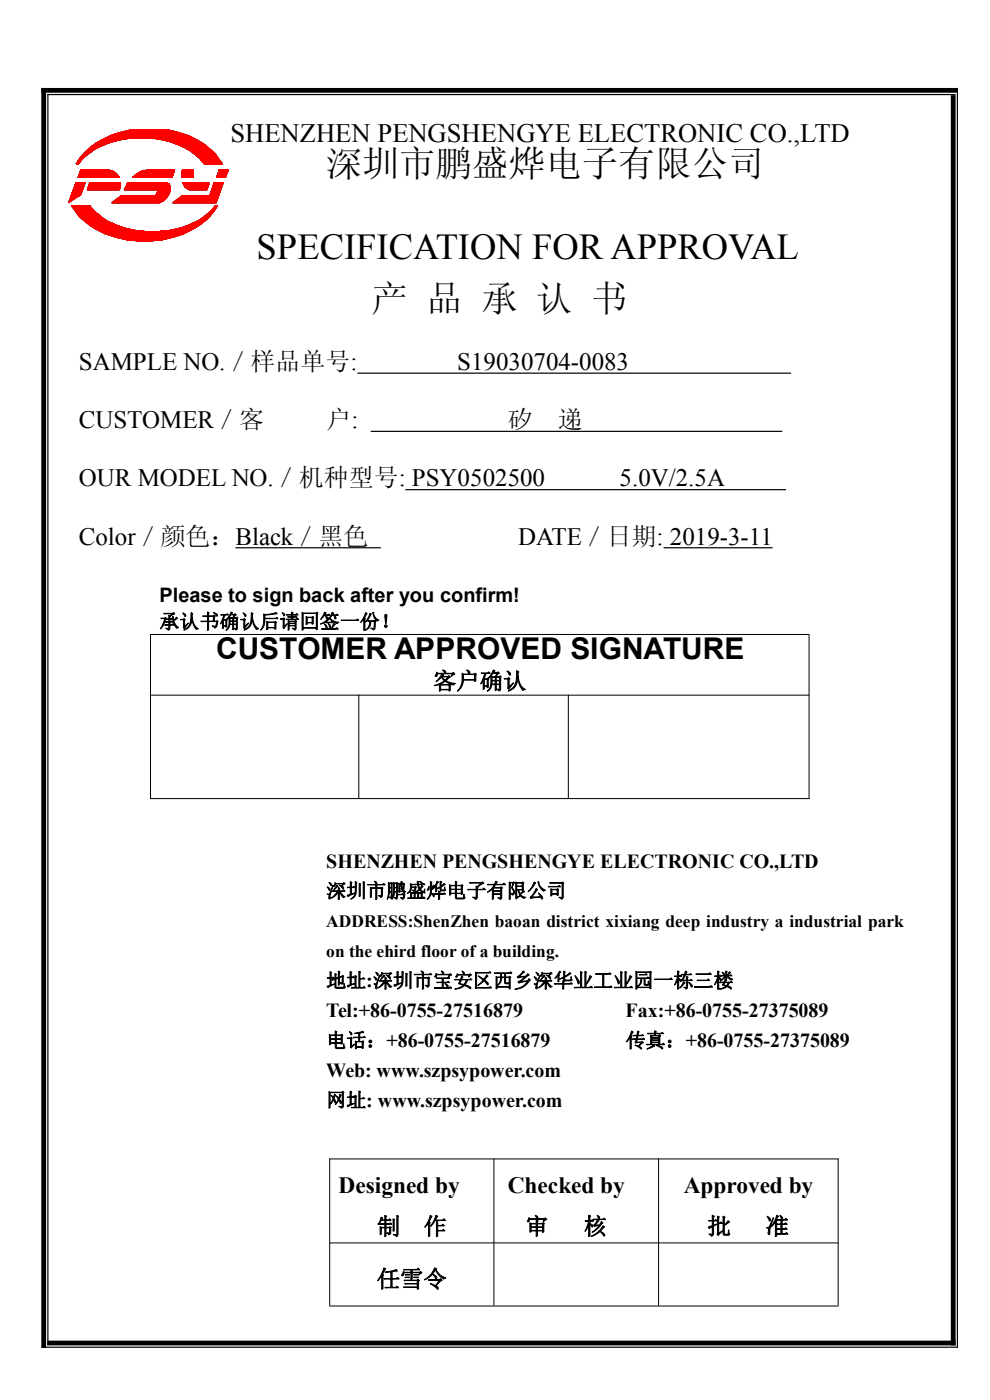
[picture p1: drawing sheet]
<svg xmlns="http://www.w3.org/2000/svg" width="210mm" height="297mm" viewBox="0 0 210 297" stroke-linecap="round" stroke-linejoin="round" font-family="sans-serif">
<path d="M10.2 19.9v265.5M203.1 19.7v266.2M10 20.1h192.7M75.8 79.2h92M78.7 91.5h87.2M50 116.2h30.8M86 103.9h80.7M140.8 116.2h23.1M8.8 285.8h194.4" fill="none" stroke="#000" stroke-width=".25"/>
<g fill="none" stroke="#000" stroke-width=".21">
<path d="M31.8 134.6h139.9M31.9 134.5v35M171.6 134.7v34.8M31.8 147.5h139.9M76.1 147.4v21.9M120.6 147.4v21.9M31.8 169.4h139.9M69.9 245.9h108M69.9 245.8v31.2M104.8 245.8v31.2M139.7 245.8v31.2M177.8 245.8v31.2"/>
<path d="M69.9 263.7h108M69.9 277.1h108"/>
</g>
<path d="M8.8 19.2h194.4M9.3 18.7v267.2M202.2 20.2v265.2M10 284.9h192.7" fill="none" stroke="#000" stroke-width="1" stroke-linecap="butt"/>
<g fill="#fff">
<path d="M66.7 178.7h127v62.2h-127z" fill-rule="evenodd"/>
<path d="M19.3 178.8h37v33.1h-37z" fill-rule="evenodd"/>
<path d="M19.3 214.6h38v27.5h-38z" fill-rule="evenodd"/>
<path d="M22.4 244.9h31.1v28.2h-31.1z" fill-rule="evenodd"/>
</g>
<g fill="none" stroke="#000" stroke-width=".21">
<path d="M16.1 38.8h2l-1 2.5-2.6 1.7zM18.4 36.1h4.7a2.69 2.69 0 0 1 2.2 1.5h-8.7l.5-1.5h3M19 38.9l6.6-.1v.5l-.3 .9h-6.8zM27.1 38.8h2.5M27.1 38.8l-.7 1.4h7v.7l-.6 .7h-7.1l-2 1.4h10.2a3.1 3.1 0 0 0 1.6-1.4M28.2 37.6l.7-.6a4.3 4.3 0 0 1 2.3-.9h5.8l-.5 1.5zM28.5 27.5a16.4 16.4 0 0 0-11.8 6.5l-.5 .8h.5a15 15 0 0 1 8.8-5.1 21.1 21.1 0 0 1 11.9 .8M29.6 38.8l6.1 .1a2.09 2.09 0 0 1-.2 2.7M34.9 27.5a17.2 17.2 0 0 1 10.9 5.3l1.3 1.8M36.2 30.1a13.2 13.2 0 0 1 7.1 4.7h3.9l-.2-.3M38.7 36.1h2.3v1.5h-2.4l-.1-.8zM41.5 38.8l2.9 .1-.5 1.3h-3.8l-.9-.5-.4-.9h2.8"/>
<path d="M46.5 36.1h2l-.6 1.5h-1.9zM16.5 43.6h2.5a13.3 13.3 0 0 0 7.1 4.7M17.1 43.6h-2a15.1 15.1 0 0 0 9.9 6.8 21.9 21.9 0 0 0 17-2.4 12.4 12.4 0 0 0 4.1-4.4h-.4a15 15 0 0 1-8.9 5.1 20.9 20.9 0 0 1-11.9-.9M35.6 41.5l-.1 .1M36.6 43l2-1.4h5.8l1-2.8h2l-1.5 4.2z"/>
</g>
<path d="M46.5 36.1h2l-.6 1.5h-1.9zM31.4 51.2a21.6 21.6 0 0 1-12.2-3.3 13 13 0 0 1-4.1-4.3h3.9a13.4 13.4 0 0 0 7.2 4.7 20.8 20.8 0 0 0 16.4-1.8l1.9-1.6 1.2-1.3h.4a13.4 13.4 0 0 1-7.1 6 22.4 22.4 0 0 1-8.5 1.6M36.6 43l2-1.4h5.8l1-2.8h2l-1.5 4.2z" fill="none" stroke="#f00" stroke-width=".21"/>
<path d="M46.5 36.1h2z" fill="#f00"/>
<path d="M46.5 36.1h2h-2" fill="none" stroke="#f00" stroke-width=".21"/>
<path d="M46.5 36.1l1.4 1.5h-1.9z" fill="#f00"/>
<path d="M46.5 36.1l1.4 1.5h-1.9z" fill="none" stroke="#f00" stroke-width=".21"/>
<path d="M46.5 36.1h2l-.6 1.5z" fill="#f00"/>
<path d="M46.5 36.1h2l-.6 1.5z" fill="none" stroke="#f00" stroke-width=".21"/>
<path d="M46 37.6h1.9z" fill="#f00"/>
<g fill="none" stroke="#f00" stroke-width=".21">
<path d="M28.2 37.6l.3-.3 8 .3zM28.2 37.6h8.3zM28.2 37.6h8.3M28.5 37.3l.2-.2 7.9 .2zM28.5 37.3l-.3 .3M28.5 37.2h8.2M28.7 37.1l.2-.1 7.8 .1zM28.7 37.1h8M28.7 37.1l-.2 .2M28.9 37l.7-.4 7.1 .4zM28.9 37l-.2 .1M29.6 36.6l.4-.3 6.9 .3z"/>
<path d="M29.6 36.6l-.7 .4M29.6 36.4h7.3M30 36.3l.5-.1 6.4 .1zM30 36.3l-.4 .3M30 36.3h7M30.5 36.2l.7-.1 5.8 .1zM30.5 36.2l-.5 .1M30.5 36.1h6.5M31.2 36.1h5.8h-5.8M31.2 36.1h5.8l-.5 1.5M31.2 36.1l-.7 .1M38.5 36.8l2.5 .2h-2.5z"/>
<path d="M38.5 37l2.5 .2h-2.5zM38.5 37.2l2.5 .4h-2.4zM38.5 36.8v.4M38.5 37.2l.1 .4M38.5 36.9h2.5M38.5 37.1h2.5M38.6 37.6h2.4zM38.6 36.4l2.4 .4h-2.5zM38.6 36.4l-.1 .4M38.7 36.1h2.3h-2.3M38.7 36.1l2.3 .3h-2.4zM38.7 36.1h2.3v1.5h-2.4"/>
<path d="M38.7 36.1l-.1 .3M46 37.6h1.9h-1.9"/>
</g>
<path d="M38.6 36.2h2.4" fill="none" stroke="#f00" stroke-width=".33"/>
<path d="M38.5 36.6h2.5M38.5 37.4h2.5" fill="none" stroke="#f00" stroke-width=".39"/>
<path d="M28.9 36.8h8" fill="none" stroke="#f00" stroke-width=".43"/>
<path d="M28.2 37.4h8.4" fill="none" stroke="#f00" stroke-width=".32"/>
<path d="M45.4 38.8h2z" fill="#f00"/>
<path d="M45.4 38.8h2h-2" fill="none" stroke="#f00" stroke-width=".21"/>
<path d="M45.4 38.8l1 2.8h-2z" fill="#f00"/>
<path d="M45.4 38.8l1 2.8h-2z" fill="none" stroke="#f00" stroke-width=".21"/>
<path d="M45.4 38.8h2l-1 2.8z" fill="#f00"/>
<path d="M45.4 38.8h2l-1 2.8zM38.6 41.6h5.8h-5.8M38.6 41.6h5.8" fill="none" stroke="#f00" stroke-width=".21"/>
<path d="M36.6 43l2-1.4 7.3 1.4z" fill="#f00"/>
<path d="M36.6 43l2-1.4 7.3 1.4z" fill="none" stroke="#f00" stroke-width=".21"/>
<path d="M38.6 41.6h7.8l-.5 1.4z" fill="#f00"/>
<g fill="none" stroke="#f00" stroke-width=".21">
<path d="M19.7 30.9l.2-.2 1.8 .2zM19.7 30.8h2.3M19.9 30.7h2.1zM19.9 30.7h2.1M19.9 30.7l.1-.1 2 .1zM19.9 30.7h2.4M20 30.6l.2-.1 2.1 .1zM20 30.5h2.8M20.2 30.4h2.6zM20.3 30.4h2.5zM20.3 30.4l.6-.3 2 .3zM20.3 30.4a12.7 12.7 0 0 0-4.1 4.4h.5a13 13 0 0 1 5.3-4.1"/>
<path d="M20.9 30.1h2.9zM20.9 30.1l-.6 .3M20.9 30.1l.4-.3 2.6 .3zM21.3 29.8h3.5zM21.3 29.8h3.7M21.4 29.8h3.6zM21.4 29.8h3.8M21.5 29.8h3.7zM21.5 29.8l-.6 .3M21.5 29.7h4M21.6 29.7l.5-.3 3.4 .3zM22.1 29.4h4.7z"/>
<path d="M22.2 29.4l.2-.1 4.8 .1zM22.2 29.3h6.1M22.4 29.3h6zM22.4 29.3h5.9zM22.4 29.3l-.9 .5M22.4 29.3h6.1zM22.5 29.2h6.2zM22.5 29.2h18.4M22.5 29.2h6.4zM22.5 29.2l.8-.4 17.6 .4zM22.9 30.4h-2.7M23.3 28.8h16.8z"/>
<path d="M23.3 28.8h16.8M23.3 28.8l.5-.2 16.2 .2zM23.3 28.8l-.9 .5M23.3 28.7h16.7M23.8 28.6l.5-.1 15.3 .1zM23.8 28.6h15.8M23.9 30.1h-3M24.3 28.5h14.7zM24.3 28.5h14.7M24.3 28.5l.8-.3 13.9 .3zM25 29.8l-3 .9M25.1 28.2h13.1z"/>
<path d="M25.1 28.2h13.1M25.3 28.2l.8-.3 11.9 .3zM25.3 28.2l-2 .6M25.3 28.1h12.7M26.1 27.9h11.2zM26.1 27.9h11.2M26.2 27.9l.8-.2 10.2 .2zM26.2 27.9l-.9 .3M26.2 27.8h11M27 27.7l.9-.2 8.5 .2zM27 27.6h9.4M27.2 29.4h-5.1"/>
<path d="M27.9 27.5h7.6zM27.9 27.5l-1.7 .4M27.9 27.5h7.6M28.4 27.5h-.5h7.6M28.5 27.5h-.6M28.7 29.3h-6.3M29 29.2h11.9zM29 29.2h1.1M29 29.2l-4 .6M30.1 29.2h10.8zM30.1 29.2h1.1M31.2 29.2l9.8 .1z"/>
<path d="M31.2 29.2l.5 .1M31.2 29.3h9.8M31.5 29.3h9.5zM31.7 29.3h9.3zM31.7 29.3l1.5 .1M31.8 29.3l9.4 .1zM31.8 29.3h9.4M32.8 29.4h8.5zM32.8 29.4h8.5M33.2 29.4h8.1zM33.2 29.4h8.1h-8.1M33.2 29.4l8.6 .3h-7.3z"/>
<path d="M33.2 29.4l2 .4M34.5 29.7l7.4 .1zM34.5 29.7h7.4M34.8 29.8h7.2zM34.8 29.8h7.2M35 29.8h7.1zM35 29.8h7.1M35.2 29.8l7.3 .3h-6.4zM35.2 29.8l.9 .3M35.5 27.5l1.8 .4M36.1 30.1h6.4zM36.1 30.1l1 .3"/>
<path d="M36.1 30.1h6.4M36.1 30.1l7 .3h-6.1zM37 30.4h6.1zM37 30.4h6.1M37.1 30.4h6zM37.1 30.4l.9 .3M37.1 30.4l6 .1zM37.1 30.5l6.2 .1h-5.7zM37.1 30.5h6.2M37.3 27.9l2.8 .9 .9 .5M37.6 30.6l5.9 .1h-5.5zM37.6 30.7h5.9"/>
<path d="M38 30.7h5.5zM38 30.7h5.5M38 30.7l5.7 .2h-5.4zM38 30.8h5.7M41 29.3l2.1 1.2M43.1 30.5a12.4 12.4 0 0 1 4.1 4.3h-3.9a12.9 12.9 0 0 0-5.3-4.1M36.6 43h9.3h-9.3M36.6 43h9.3M38.6 41.6h7.8l-.5 1.4z"/>
</g>
<path d="M21.6 29.6h5.2M24.3 28.3h14.7M33.2 29.6h8.6" fill="none" stroke="#f00" stroke-width=".25"/>
<path d="M22.5 29h18.4" fill="none" stroke="#f00" stroke-width=".39"/>
<path d="M20.9 30h3.9M35.2 30h7.3" fill="none" stroke="#f00" stroke-width=".24"/>
<path d="M20.3 30.3h3.5M36.1 30.3h7" fill="none" stroke="#f00" stroke-width=".33"/>
<path d="M19.5 31.1l.2-.2 1.7 .2z" fill="#f00"/>
<path d="M19.5 31.1l.2-.2 1.7 .2zM19.7 31h2M38.3 30.9l5.5 .2h-5.2zM38.3 31h5.5" fill="none" stroke="#f00" stroke-width=".21"/>
<path d="M19.5 31.1h1.9z" fill="#f00"/>
<path d="M19.5 31.1h1.9z" fill="none" stroke="#f00" stroke-width=".21"/>
<path d="M19.5 31.1h1.9z" fill="#f00"/>
<path d="M19.5 31.1h1.9zM38.6 31.1h5.2zM38.6 31.1h5.2" fill="none" stroke="#f00" stroke-width=".21"/>
<path d="M19.3 31.2h1.9z" fill="#f00"/>
<path d="M19.3 31.2h1.9z" fill="none" stroke="#f00" stroke-width=".21"/>
<path d="M19.5 31.1h1.9z" fill="#f00"/>
<path d="M19.5 31.1h1.9zM38.6 31.1l5.4 .1zM38.6 31.1h5.4" fill="none" stroke="#f00" stroke-width=".21"/>
<path d="M19.1 31.3l.2-.1 1.5 .1z" fill="#f00"/>
<path d="M19.1 31.3l.2-.1 1.5 .1z" fill="none" stroke="#f00" stroke-width=".21"/>
<path d="M19.3 31.2h1.9l-.4 .1z" fill="#f00"/>
<path d="M19.3 31.2h1.9l-.4 .1zM38.8 31.2l5.3 .1h-5zM38.8 31.2h5.3" fill="none" stroke="#f00" stroke-width=".21"/>
<path d="M18.9 31.5l.2-.2 1.2 .2z" fill="#f00"/>
<path d="M18.9 31.5l.2-.2 1.2 .2z" fill="none" stroke="#f00" stroke-width=".21"/>
<path d="M19.1 31.3h1.7l-.5 .2z" fill="#f00"/>
<path d="M19.1 31.3h1.7l-.5 .2zM39.1 31.3l5.3 .2h-4.8z" fill="none" stroke="#f00" stroke-width=".21"/>
<path d="M39.1 31.4h5.3" fill="none" stroke="#f00" stroke-width=".24"/>
<path d="M18.8 31.6h1.5z" fill="#f00"/>
<path d="M18.8 31.6h1.5z" fill="none" stroke="#f00" stroke-width=".21"/>
<path d="M18.9 31.5h1.4z" fill="#f00"/>
<path d="M18.9 31.5h1.4zM39.6 31.5l4.9 .1zM39.6 31.6h4.9" fill="none" stroke="#f00" stroke-width=".21"/>
<path d="M18.6 31.7l.2-.1 1.2 .1z" fill="#f00"/>
<path d="M18.6 31.7l.2-.1 1.2 .1z" fill="none" stroke="#f00" stroke-width=".21"/>
<path d="M18.8 31.6h1.5l-.3 .1z" fill="#f00"/>
<path d="M18.8 31.6h1.5l-.3 .1zM39.7 31.6l5 .1h-4.8zM39.7 31.7h5" fill="none" stroke="#f00" stroke-width=".21"/>
<path d="M18.4 31.9l.2-.2 1.1 .2z" fill="#f00"/>
<path d="M18.4 31.9l.2-.2 1.1 .2z" fill="none" stroke="#f00" stroke-width=".21"/>
<path d="M18.6 31.7h1.4l-.3 .2z" fill="#f00"/>
<path d="M18.6 31.7h1.4l-.3 .2zM39.9 31.7l5 .2h-4.7zM39.9 31.8h5" fill="none" stroke="#f00" stroke-width=".21"/>
<path d="M18.1 32.2l.3-.3 .9 .3z" fill="#f00"/>
<path d="M18.1 32.2l.3-.3 .9 .3z" fill="none" stroke="#f00" stroke-width=".21"/>
<path d="M18.4 31.9h1.3l-.4 .3z" fill="#f00"/>
<path d="M18.4 31.9h1.3l-.4 .3zM40.2 31.9l5.1 .3h-4.6z" fill="none" stroke="#f00" stroke-width=".21"/>
<path d="M40.2 32.1h5.1" fill="none" stroke="#f00" stroke-width=".31"/>
<path d="M17.9 32.4l.2-.2 1 .2z" fill="#f00"/>
<path d="M17.9 32.4l.2-.2 1 .2z" fill="none" stroke="#f00" stroke-width=".21"/>
<path d="M18.1 32.2h1.2l-.2 .2z" fill="#f00"/>
<path d="M18.1 32.2h1.2l-.2 .2zM40.7 32.2l4.7 .2h-4.5zM40.7 32.3h4.7" fill="none" stroke="#f00" stroke-width=".21"/>
<path d="M17.9 32.4h1.2z" fill="#f00"/>
<path d="M17.9 32.4h1.2z" fill="none" stroke="#f00" stroke-width=".21"/>
<path d="M17.9 32.4h1.2z" fill="#f00"/>
<path d="M17.9 32.4h1.2h-1.2M40.9 32.4h4.5zM40.9 32.4h4.5" fill="none" stroke="#f00" stroke-width=".21"/>
<path d="M17.9 32.4l1 .1h-1.1z" fill="#f00"/>
<path d="M17.9 32.4l1 .1h-1.1z" fill="none" stroke="#f00" stroke-width=".21"/>
<path d="M17.9 32.4h1.2l-.2 .1z" fill="#f00"/>
<path d="M17.9 32.4h1.2l-.2 .1zM40.9 32.4l4.6 .1h-4.5zM40.9 32.5h4.6" fill="none" stroke="#f00" stroke-width=".21"/>
<path d="M17.8 32.5l.7 .4h-1z" fill="#f00"/>
<path d="M17.8 32.5l.7 .4h-1z" fill="none" stroke="#f00" stroke-width=".21"/>
<path d="M17.8 32.5h1.1l-.4 .4z" fill="#f00"/>
<path d="M17.8 32.5h1.1l-.4 .4zM41 32.5l4.8 .4h-4.3z" fill="none" stroke="#f00" stroke-width=".21"/>
<path d="M41 32.7h4.8" fill="none" stroke="#f00" stroke-width=".37"/>
<path d="M17.5 32.9h.9z" fill="#f00"/>
<path d="M17.5 32.9h.9z" fill="none" stroke="#f00" stroke-width=".21"/>
<path d="M17.5 32.9h1z" fill="#f00"/>
<path d="M17.5 32.9h1zM41.5 32.9h4.3zM41.5 32.9h4.3" fill="none" stroke="#f00" stroke-width=".21"/>
<path d="M17.5 32.9l.4 .5h-.8z" fill="#f00"/>
<path d="M17.5 32.9l.4 .5h-.8z" fill="none" stroke="#f00" stroke-width=".21"/>
<path d="M17.5 32.9h.9l-.5 .5z" fill="#f00"/>
<path d="M17.5 32.9h.9l-.5 .5zM41.5 32.9l4.7 .5h-4.1z" fill="none" stroke="#f00" stroke-width=".21"/>
<path d="M41.5 33.1h4.7" fill="none" stroke="#f00" stroke-width=".44"/>
<path d="M17.1 33.4l.5 .2h-.7z" fill="#f00"/>
<path d="M17.1 33.4l.5 .2h-.7z" fill="none" stroke="#f00" stroke-width=".21"/>
<path d="M17.1 33.4h.8l-.3 .2z" fill="#f00"/>
<path d="M17.1 33.4h.8l-.3 .2zM42.1 33.4l4.2 .2h-4zM42.1 33.5h4.2" fill="none" stroke="#f00" stroke-width=".21"/>
<path d="M16.9 33.6h.7z" fill="#f00"/>
<path d="M16.9 33.6h.7z" fill="none" stroke="#f00" stroke-width=".21"/>
<path d="M16.9 33.6h.7z" fill="#f00"/>
<path d="M16.9 33.6h.7zM42.3 33.6h4zM42.3 33.6h4h-4M42.3 33.6h4" fill="none" stroke="#f00" stroke-width=".21"/>
<path d="M16.9 33.6l.4 .4h-.6z" fill="#f00"/>
<path d="M16.9 33.6l.4 .4h-.6z" fill="none" stroke="#f00" stroke-width=".21"/>
<path d="M16.9 33.6h.7l-.3 .4z" fill="#f00"/>
<path d="M16.9 33.6h.7l-.3 .4zM42.3 33.6l4.3 .4h-3.9z" fill="none" stroke="#f00" stroke-width=".21"/>
<path d="M42.3 33.8h4.3" fill="none" stroke="#f00" stroke-width=".39"/>
<path d="M16.7 34h.6z" fill="#f00"/>
<path d="M16.7 34h.6z" fill="none" stroke="#f00" stroke-width=".21"/>
<path d="M16.7 34h.6z" fill="#f00"/>
<path d="M16.7 34h.6zM42.7 34h3.9zM42.7 34h3.9" fill="none" stroke="#f00" stroke-width=".21"/>
<path d="M16.6 34l.5 .2h-.6z" fill="#f00"/>
<path d="M16.6 34l.5 .2h-.6z" fill="none" stroke="#f00" stroke-width=".21"/>
<path d="M16.6 34h.7l-.2 .2z" fill="#f00"/>
<path d="M16.6 34h.7l-.2 .2zM42.7 34l4.1 .2h-4zM42.7 34.1h4.1" fill="none" stroke="#f00" stroke-width=".21"/>
<path d="M16.5 34.2l.4 .2h-.5z" fill="#f00"/>
<path d="M16.5 34.2l.4 .2h-.5z" fill="none" stroke="#f00" stroke-width=".21"/>
<path d="M16.5 34.2h.6l-.2 .2z" fill="#f00"/>
<path d="M16.5 34.2h.6l-.2 .2zM42.8 34.2l4.1 .2h-3.9z" fill="none" stroke="#f00" stroke-width=".21"/>
<path d="M42.8 34.3h4.1" fill="none" stroke="#f00" stroke-width=".24"/>
<path d="M16.4 34.4l.4 .1h-.5z" fill="#f00"/>
<path d="M16.4 34.4l.4 .1h-.5z" fill="none" stroke="#f00" stroke-width=".21"/>
<path d="M16.4 34.4h.5z" fill="#f00"/>
<path d="M16.4 34.4h.5zM43 34.4l4 .1zM43 34.5h4" fill="none" stroke="#f00" stroke-width=".21"/>
<path d="M16.3 34.5l.4 .3h-.5z" fill="#f00"/>
<path d="M16.3 34.5l.4 .3h-.5z" fill="none" stroke="#f00" stroke-width=".21"/>
<path d="M16.3 34.5h.5l-.1 .3z" fill="#f00"/>
<path d="M16.3 34.5h.5l-.1 .3zM43.1 34.5l4.1 .3h-3.9z" fill="none" stroke="#f00" stroke-width=".21"/>
<path d="M43.1 34.6h4.1" fill="none" stroke="#f00" stroke-width=".25"/>
<path d="M16.2 34.8h.5z" fill="#f00"/>
<path d="M16.2 34.8h.5z" fill="none" stroke="#f00" stroke-width=".21"/>
<path d="M16.2 34.8h.5z" fill="#f00"/>
<path d="M16.2 34.8h.5h-.5M43.3 34.8h3.9h-3.9M43.3 34.8h3.9" fill="none" stroke="#f00" stroke-width=".21"/>
<path d="M16.2 34.8h.5z" fill="#f00"/>
<path d="M16.2 34.8h.5z" fill="none" stroke="#f00" stroke-width=".21"/>
<path d="M16.2 34.8h.5z" fill="#f00"/>
<path d="M16.2 34.8h.5h-.5" fill="none" stroke="#f00" stroke-width=".21"/>
<path d="M16.2 34.8h.5z" fill="#f00"/>
<path d="M16.2 34.8h.5h-.5" fill="none" stroke="#f00" stroke-width=".21"/>
<path d="M45.7 43.6h.5z" fill="#f00"/>
<path d="M45.7 43.6h.5z" fill="none" stroke="#f00" stroke-width=".21"/>
<path d="M45.7 43.6h.5z" fill="#f00"/>
<path d="M45.7 43.6h.5z" fill="none" stroke="#f00" stroke-width=".21"/>
<path d="M45.7 43.6h.5z" fill="#f00"/>
<path d="M15.2 43.6h3.8zM15.2 43.6h3.8M45.7 43.6h.5z" fill="none" stroke="#f00" stroke-width=".21"/>
<path d="M45.7 43.6h.5z" fill="#f00"/>
<path d="M45.7 43.6h.5z" fill="none" stroke="#f00" stroke-width=".21"/>
<path d="M45.7 43.6h.5z" fill="#f00"/>
<path d="M15.2 43.6l4.1 .3h-4zM45.7 43.6h.5h-.5" fill="none" stroke="#f00" stroke-width=".21"/>
<path d="M15.2 43.7h4.1" fill="none" stroke="#f00" stroke-width=".24"/>
<path d="M45.7 43.6l.3 .3h-.5z" fill="#f00"/>
<path d="M45.7 43.6l.3 .3h-.5z" fill="none" stroke="#f00" stroke-width=".21"/>
<path d="M45.7 43.6h.5l-.2 .3z" fill="#f00"/>
<path d="M15.3 43.9l4 .1zM15.3 43.9h4M45.7 43.6h.5l-.2 .3z" fill="none" stroke="#f00" stroke-width=".21"/>
<path d="M45.5 43.9l.5 .1h-.6z" fill="#f00"/>
<path d="M45.5 43.9l.5 .1h-.6z" fill="none" stroke="#f00" stroke-width=".21"/>
<path d="M45.5 43.9h.5z" fill="#f00"/>
<path d="M15.4 44l4.1 .2h-3.9zM45.5 43.9h.5z" fill="none" stroke="#f00" stroke-width=".21"/>
<path d="M15.4 44.1h4.1" fill="none" stroke="#f00" stroke-width=".24"/>
<path d="M45.4 44l.4 .2h-.6z" fill="#f00"/>
<path d="M45.4 44l.4 .2h-.6z" fill="none" stroke="#f00" stroke-width=".21"/>
<path d="M45.4 44h.6l-.2 .2z" fill="#f00"/>
<path d="M15.6 44.2l4.1 .2h-4zM15.6 44.3h4.1M45.4 44h.6l-.2 .2z" fill="none" stroke="#f00" stroke-width=".21"/>
<path d="M45.2 44.2l.5 .2h-.6z" fill="#f00"/>
<path d="M45.2 44.2l.5 .2h-.6z" fill="none" stroke="#f00" stroke-width=".21"/>
<path d="M45.2 44.2h.6l-.1 .2z" fill="#f00"/>
<path d="M15.7 44.4h4zM15.7 44.4h4M45.2 44.2h.6l-.1 .2z" fill="none" stroke="#f00" stroke-width=".21"/>
<path d="M45.1 44.4h.6z" fill="#f00"/>
<path d="M45.1 44.4h.6z" fill="none" stroke="#f00" stroke-width=".21"/>
<path d="M45.1 44.4h.6z" fill="#f00"/>
<path d="M15.7 44.4l4.3 .4h-4zM45.1 44.4h.6z" fill="none" stroke="#f00" stroke-width=".21"/>
<path d="M15.7 44.6h4.3" fill="none" stroke="#f00" stroke-width=".39"/>
<path d="M45.1 44.4l.3 .4h-.7z" fill="#f00"/>
<path d="M45.1 44.4l.3 .4h-.7z" fill="none" stroke="#f00" stroke-width=".21"/>
<path d="M45.1 44.4h.6l-.3 .4z" fill="#f00"/>
<path d="M16 44.8h4zM16 44.8h4M45.1 44.4h.6l-.3 .4z" fill="none" stroke="#f00" stroke-width=".21"/>
<path d="M44.7 44.8h.7z" fill="#f00"/>
<path d="M44.7 44.8h.7z" fill="none" stroke="#f00" stroke-width=".21"/>
<path d="M44.7 44.8h.7z" fill="#f00"/>
<path d="M16 44.8l4.3 .2h-4.1zM16 44.9h4.3M44.7 44.8h.7z" fill="none" stroke="#f00" stroke-width=".21"/>
<path d="M44.5 45l.2-.2 .6 .2z" fill="#f00"/>
<path d="M44.5 45l.2-.2 .6 .2z" fill="none" stroke="#f00" stroke-width=".21"/>
<path d="M44.7 44.8h.7l-.1 .2z" fill="#f00"/>
<path d="M16.2 45l4.6 .4h-4.3zM44.7 44.8h.7l-.1 .2z" fill="none" stroke="#f00" stroke-width=".21"/>
<path d="M16.2 45.2h4.6" fill="none" stroke="#f00" stroke-width=".44"/>
<path d="M43.9 45.4l.6-.4 .4 .4z" fill="#f00"/>
<path d="M43.9 45.4l.6-.4 .4 .4z" fill="none" stroke="#f00" stroke-width=".21"/>
<path d="M44.5 45h.8l-.4 .4z" fill="#f00"/>
<path d="M16.5 45.4l4.4 .1zM16.5 45.5h4.4M44.5 45h.8l-.4 .4z" fill="none" stroke="#f00" stroke-width=".21"/>
<path d="M43.9 45.5h1z" fill="#f00"/>
<path d="M43.9 45.5h1z" fill="none" stroke="#f00" stroke-width=".21"/>
<path d="M43.9 45.4h1z" fill="#f00"/>
<path d="M16.5 45.5l4.8 .3h-4.5zM43.9 45.4h1z" fill="none" stroke="#f00" stroke-width=".21"/>
<path d="M16.5 45.7h4.8" fill="none" stroke="#f00" stroke-width=".38"/>
<path d="M43.4 45.8l.5-.3 .6 .3z" fill="#f00"/>
<path d="M43.4 45.8l.5-.3 .6 .3z" fill="none" stroke="#f00" stroke-width=".21"/>
<path d="M43.9 45.5h1l-.4 .3z" fill="#f00"/>
<path d="M16.8 45.8l4.7 .2h-4.6zM16.8 45.9h4.7M43.9 45.5h1l-.4 .3z" fill="none" stroke="#f00" stroke-width=".21"/>
<path d="M43.3 46l.1-.2 1 .2z" fill="#f00"/>
<path d="M43.3 46l.1-.2 1 .2z" fill="none" stroke="#f00" stroke-width=".21"/>
<path d="M43.4 45.8h1.1l-.1 .2z" fill="#f00"/>
<path d="M16.9 46h4.6zM16.9 46h4.6h-4.6M16.9 46h4.6M43.4 45.8h1.1l-.1 .2z" fill="none" stroke="#f00" stroke-width=".21"/>
<path d="M43.3 46h1.1z" fill="#f00"/>
<path d="M43.3 46h1.1z" fill="none" stroke="#f00" stroke-width=".21"/>
<path d="M43.3 46h1.1z" fill="#f00"/>
<path d="M16.9 46l4.8 .1h-4.6zM16.9 46.1h4.8M43.3 46h1.1h-1.1" fill="none" stroke="#f00" stroke-width=".21"/>
<path d="M43.1 46.1l.2-.1 1 .1z" fill="#f00"/>
<path d="M43.1 46.1l.2-.1 1 .1z" fill="none" stroke="#f00" stroke-width=".21"/>
<path d="M43.3 46h1.1l-.1 .1z" fill="#f00"/>
<path d="M17.1 46.1l5 .3h-4.6zM43.3 46h1.1l-.1 .1z" fill="none" stroke="#f00" stroke-width=".21"/>
<path d="M17.1 46.3h5" fill="none" stroke="#f00" stroke-width=".31"/>
<path d="M42.6 46.4l.5-.3 .9 .3z" fill="#f00"/>
<path d="M42.6 46.4l.5-.3 .9 .3z" fill="none" stroke="#f00" stroke-width=".21"/>
<path d="M43.1 46.1h1.2l-.3 .3z" fill="#f00"/>
<path d="M17.5 46.4l4.9 .2h-4.7zM17.5 46.5h4.9M43.1 46.1h1.2l-.3 .3z" fill="none" stroke="#f00" stroke-width=".21"/>
<path d="M42.3 46.6l.3-.2 1.2 .2z" fill="#f00"/>
<path d="M42.3 46.6l.3-.2 1.2 .2z" fill="none" stroke="#f00" stroke-width=".21"/>
<path d="M42.6 46.4h1.4l-.2 .2z" fill="#f00"/>
<path d="M17.7 46.6l5 .2h-4.8zM17.7 46.7h5M42.6 46.4h1.4l-.2 .2z" fill="none" stroke="#f00" stroke-width=".21"/>
<path d="M42 46.8l.3-.2 1.2 .2z" fill="#f00"/>
<path d="M42 46.8l.3-.2 1.2 .2z" fill="none" stroke="#f00" stroke-width=".21"/>
<path d="M42.3 46.6h1.5l-.3 .2z" fill="#f00"/>
<path d="M17.9 46.8h4.8zM17.9 46.8h4.8M42.3 46.6h1.5l-.3 .2z" fill="none" stroke="#f00" stroke-width=".21"/>
<path d="M42 46.8h1.5z" fill="#f00"/>
<path d="M42 46.8h1.5z" fill="none" stroke="#f00" stroke-width=".21"/>
<path d="M42 46.8h1.5z" fill="#f00"/>
<path d="M17.9 46.8l5.3 .3h-5zM42 46.8h1.5z" fill="none" stroke="#f00" stroke-width=".21"/>
<path d="M17.9 46.9h5.3" fill="none" stroke="#f00" stroke-width=".23"/>
<path d="M41.5 47.1l.5-.3 1.2 .3z" fill="#f00"/>
<path d="M41.5 47.1l.5-.3 1.2 .3z" fill="none" stroke="#f00" stroke-width=".21"/>
<path d="M42 46.8h1.5l-.3 .3z" fill="#f00"/>
<path d="M18.2 47.1l5.3 .1h-5.1zM18.2 47.1h5.3M42 46.8h1.5l-.3 .3z" fill="none" stroke="#f00" stroke-width=".21"/>
<path d="M41.2 47.2l.3-.1 1.5 .1z" fill="#f00"/>
<path d="M41.2 47.2l.3-.1 1.5 .1z" fill="none" stroke="#f00" stroke-width=".21"/>
<path d="M41.5 47.1h1.7l-.2 .1z" fill="#f00"/>
<path d="M18.4 47.2l5.3 .1zM18.4 47.3h5.3M41.5 47.1h1.7l-.2 .1z" fill="none" stroke="#f00" stroke-width=".21"/>
<path d="M41 47.3h1.9z" fill="#f00"/>
<path d="M41 47.3h1.9z" fill="none" stroke="#f00" stroke-width=".21"/>
<path d="M41.2 47.2h1.8z" fill="#f00"/>
<path d="M18.5 47.3h5.3zM18.5 47.3h5.3M41.2 47.2h1.8z" fill="none" stroke="#f00" stroke-width=".21"/>
<path d="M41 47.3h1.9z" fill="#f00"/>
<path d="M41 47.3h1.9z" fill="none" stroke="#f00" stroke-width=".21"/>
<path d="M41 47.3h1.9z" fill="#f00"/>
<path d="M18.5 47.3l5.6 .2h-5.4zM18.5 47.4h5.6M40.7 47.5l.3-.2 1.7 .2zM40.7 47.4h2M41 47.3h1.9h-1.9" fill="none" stroke="#f00" stroke-width=".21"/>
<path d="M41 47.3h1.9l-.2 .2z" fill="#f00"/>
<g fill="none" stroke="#f00" stroke-width=".21">
<path d="M16.1 38.8h2l-1 2.5-2.6 1.7zM16.6 37.6h8.7zM16.6 37.6h8.7h-8.7M16.7 37.3l8.6 .3h-8.7zM16.7 37.2h8.3M16.8 37.1l8.2 .2h-8.3zM16.8 37.1h8.1M16.8 37.1h8.1zM16.8 37h8.1M16.8 37l8.1 .1zM16.8 36.9h8M16.9 36.8l7.9 .2h-8z"/>
<path d="M17 36.6l7.7 .2h-7.8zM17 36.4h7.3M17 36.3l7.3 .3h-7.3zM17 36.3h7M17.1 36.2h6.7zM17.1 36.2l6.9 .1h-7zM17.1 36.1h6.7M17.1 36.2h6.7M17.1 36.1h5.8zM17.1 36.1h6zM17.1 36.1l6.7 .1h-6.7zM17.1 36.1l-.5 1.5"/>
<path d="M17.1 36.1h6l.7 .1M19 38.9l6.6-.1v.5l-.3 .9h-6.8zM23.8 36.2l1.1 .9M24.9 37.1l.4 .5h-8.7M27.1 38.8h2.2M27.1 38.8h2.2zM27.1 38.8l8.6 .1a2.07 2.07 0 0 1-.2 2.7l-.5 .7-1.1 .7h-10.2l2-1.4h7.1a1.35 1.35 0 0 0 .6-1.4h-7zM28.2 37.6l.3-.3 8 .3zM28.2 37.6h8.3zM28.2 37.6h8.3M28.5 37.3l.2-.2 7.9 .2zM28.5 37.2h8.2"/>
<path d="M28.7 37.1h8zM28.7 37.1h8M28.8 37.1h7.9zM28.8 37h7.9M28.9 37l.3-.2 7.5 .2zM28.9 36.9h7.9M29.2 36.8l.4-.2 7.2 .2zM29.6 36.6l.4-.3 6.9 .3zM29.6 36.4h7.3M30 36.3l.5-.1 6.4 .1zM30 36.3h7M30.5 36.2h6.5z"/>
<path d="M30.5 36.2h6.5M30.5 36.2l.7-.1 5.8 .1zM30.5 36.2h6.5h-6.5M30.5 36.1h6.5M31.2 36.1h5.8zM31.2 36.1h5.8M31.2 36.1h5.8h-5.8M32.2 37.6h4.3zM38.8 38.8h2.7h-2.7M38.8 38.8l2.7 .1zM38.8 38.8h2.7M38.8 38.8l.2 .3"/>
<path d="M38.9 38.9h2.6zM38.9 38.9l5.4 .2h-5.3zM38.9 38.9h5.5M39 39.1l5.2 .2h-5.2zM39 39.1v.2M39 39.2h5.3M39 39.3l5.2 .1h-5.1zM39 39.3l.1 .1M39 39.3h5.2M39.1 39.4l5 .3h-4.9zM39.1 39.4l.1 .3M39.2 39.7l4.8 .1h-4.5z"/>
<path d="M39.2 39.7l.3 .1M39.2 39.7h4.9M39.5 39.8l4.5 .2h-4.2zM39.5 39.8l.3 .2M39.5 39.9h4.5M41.5 38.8v.1M41.5 38.9h2.9zM44.4 38.9l-.5 1.3h-3.8M18.7 47.5l5.7 .1h-5.5zM18.7 47.5h5.7M18.9 47.6h5.5zM18.9 47.6l5.8 .1h-5.7z"/>
<path d="M18.9 47.6h5.5M18.9 47.7h5.8M19 47.7l6.2 .2h-6zM19 47.8h6.2M19.2 47.9h6.1zM19.2 47.9h6.1M19.3 47.9l6 .1zM19.3 48l6.9 .3h-6.3zM19.9 48.3h6.3zM19.9 48.3h6.3M19.9 48.3l7.3 .2h-6.9zM20.3 48.5l7.1 .1z"/>
<path d="M20.3 48.6h7.3M20.4 48.6h7.2zM20.4 48.6l7.5 .1zM20.4 48.6h7.5M20.5 48.7l8.6 .2h-8.1zM21 48.9h8.1zM21 48.9h8.1h-8.1M21 48.9l8.6 .1M21 48.9l8.6 .1zM21.1 49l9.5 .1zM21.1 49h9.5M21.3 49.1h9.3z"/>
<path d="M21.3 49.1h11M21.3 49.1h9.4zM21.4 49.1h9.5zM21.4 49.1h9.8zM21.4 49.1h10.9zM21.4 49.1h12zM21.4 49.1h18.5M21.4 49.1l17.7 .4h-16.9zM22.2 49.5l16.8 .1zM22.2 49.6h16.9M22.3 49.6l16.3 .1h-15.8zM22.3 49.6h16.7"/>
<path d="M22.8 49.7l15.3 .2h-14.8zM22.8 49.8h15.8M23.3 49.9h14.7zM23.3 49.9h14.8M23.4 49.9l13.8 .3h-13zM24.2 50.2h12.9zM24.2 50.2h13M24.4 50.2l11.9 .2h-11.3zM24.4 50.3h12.7M25 50.4h11.2zM25 50.4h11.3M25.1 50.4l10.3 .2h-9.5z"/>
<path d="M25.1 50.5h11.1M25.9 50.6l8.6 .2h-7.7zM25.9 50.7h9.5M26.8 50.8h7.7zM26.8 50.8h7.7M26.8 50.8l5.7 .3h-3.6zM26.8 50.9h7.7M28.9 51.1h3.5zM28.9 51.1h3.6M29.1 51.1h3.3zM29.1 51.1h3.3M33.4 49.1h6.4z"/>
<path d="M33.5 49.1h6.4zM33.6 49.1h6.3zM33.8 49.1h6.1zM34 49.1h5.9zM34.1 49.1h5.9zM34.1 49h6.1M35.2 49h5zM35.6 48.9l1.2-.2 3.5 .2zM35.6 48.9h4.7zM35.6 48.9h4.7h-4.7M36.8 48.7h4zM36.8 48.6h4.1"/>
<path d="M37.2 48.6h3.7zM37.4 48.6h3.6zM37.5 48.5l1-.2 2.5 .2zM38.5 48.3h3zM38.5 48.3l1-.3 2 .3zM39.5 48h2.6zM39.5 47.9h2.6zM39.6 47.9l.4-.2 2.1 .2zM39.6 47.8h2.7M39.8 40l4.1 .2h-3.8zM39.8 40l.3 .2M39.8 40.1h4.2"/>
<path d="M40 49.1h-6.5M40 47.7l.3-.1 2 .1zM40 47.7h2.5M40.1 40.2h3.8h-3.8M40.3 48.9l-5.1 .1M40.3 47.6h2.2zM40.3 47.6h2.2M40.3 47.6l.4-.1 1.8 .1zM40.3 47.5h2.4M41 47.3h1.9l-.2 .2zM41 48.6h-3.8M41.5 48.3h-3"/>
<path d="M42.1 47.9h-2.6"/>
</g>
<path d="M16.6 37.4h8.7M28.2 37.4h8.4M19.3 48.1h6.9M38.5 48.1h3.6" fill="none" stroke="#f00" stroke-width=".32"/>
<path d="M19.9 48.4h7.3M20.5 48.8h8.6M35.6 48.8h5.2M37.5 48.4h4" fill="none" stroke="#f00" stroke-width=".25"/>
<path d="M21.4 49.3h18.4" fill="none" stroke="#f00" stroke-width=".39"/>
<path d="M38.9 39h5.5M23.4 50h14.6" fill="none" stroke="#f00" stroke-width=".26"/>
<path d="M39.1 39.5h5.1" fill="none" stroke="#f00" stroke-width=".27"/>
<path d="M16.9 36.7h7.8M29.2 36.7h7.7" fill="none" stroke="#f00" stroke-width=".24"/>
<path d="M22.9 38.8h1.2z" fill="#f00"/>
<path d="M22.9 38.8h1.2zM22.9 38.8h2.7zM22.9 38.8h2.7h-2.7M22.9 38.8h2.7M27.1 38.8h2.5zM27.1 38.8h2.5h-2.5M27.1 38.8h2.5" fill="none" stroke="#f00" stroke-width=".21"/>
<path d="M16.1 38.8h2z" fill="#f00"/>
<path d="M16.1 38.8h2h-2" fill="none" stroke="#f00" stroke-width=".21"/>
<path d="M16.1 38.8l1.9 .1z" fill="#f00"/>
<path d="M16.1 38.8l1.9 .1z" fill="none" stroke="#f00" stroke-width=".21"/>
<path d="M16.1 38.8h2z" fill="#f00"/>
<path d="M16.1 38.8h2zM22.8 38.8h2.8M22.9 38.8l2.7 .1zM27.1 38.8h2.5M27.1 38.8l2.5 .1z" fill="none" stroke="#f00" stroke-width=".21"/>
<path d="M16.1 38.9h1.9z" fill="#f00"/>
<path d="M16.1 38.9h1.9z" fill="none" stroke="#f00" stroke-width=".21"/>
<path d="M16.1 38.9h1.9z" fill="#f00"/>
<path d="M16.1 38.9h1.9h-1.9M22.6 38.9h3zM22.6 38.9h3M22.8 38.9h2.8h-2.8M27.1 38.9h2.5zM27.1 38.9h2.5h-2.5M27.1 38.9h8.3M29.6 38.9h5.8h-5.8" fill="none" stroke="#f00" stroke-width=".21"/>
<path d="M16.1 38.9h1.9z" fill="#f00"/>
<path d="M16.1 38.9h1.9z" fill="none" stroke="#f00" stroke-width=".21"/>
<path d="M16.1 38.9h1.9z" fill="#f00"/>
<path d="M16.1 38.9h1.9h-1.9M19 38.9h6.6zM19 38.9h6.6M22.6 38.9h3h-3M27.1 38.9h8.3zM27.1 38.9h8.3" fill="none" stroke="#f00" stroke-width=".21"/>
<path d="M16.1 38.9h1.9z" fill="#f00"/>
<path d="M16.1 38.9h1.9z" fill="none" stroke="#f00" stroke-width=".21"/>
<path d="M16.1 38.9h1.9z" fill="#f00"/>
<path d="M16.1 38.9h1.9zM19 38.9h6.6M19 38.9h6.6zM27 38.9h8.7M27.1 38.9h8.6z" fill="none" stroke="#f00" stroke-width=".21"/>
<path d="M16.1 38.9l1.9 .1h-2z" fill="#f00"/>
<path d="M16.1 38.9l1.9 .1h-2z" fill="none" stroke="#f00" stroke-width=".21"/>
<path d="M16.1 38.9h1.9z" fill="#f00"/>
<path d="M16.1 38.9h1.9zM18.9 39h6.7M19 38.9l6.6 .1h-6.7zM27 39h8.8M27 38.9l8.8 .1h-8.8z" fill="none" stroke="#f00" stroke-width=".21"/>
<path d="M16 39l2 .1z" fill="#f00"/>
<path d="M16 39l2 .1z" fill="none" stroke="#f00" stroke-width=".21"/>
<path d="M16 39h2z" fill="#f00"/>
<path d="M16 39h2zM18.9 39h6.7M18.9 39l6.7 .1zM27 39h8.8M27 39l8.8 .1z" fill="none" stroke="#f00" stroke-width=".21"/>
<path d="M16 39.1h1.9z" fill="#f00"/>
<path d="M16 39.1h1.9z" fill="none" stroke="#f00" stroke-width=".21"/>
<path d="M16 39.1h2z" fill="#f00"/>
<path d="M16 39.1h2zM18.9 39.1h6.7M18.9 39.1h6.7zM26.9 39.1h9M27 39.1h8.9z" fill="none" stroke="#f00" stroke-width=".21"/>
<path d="M16 39.1l1.9 .2h-2z" fill="#f00"/>
<path d="M16 39.1l1.9 .2h-2z" fill="none" stroke="#f00" stroke-width=".21"/>
<path d="M16 39.1h1.9v.2z" fill="#f00"/>
<path d="M16 39.1h1.9v.2zM18.8 39.2h6.8M18.9 39.1l6.7 .2h-6.8zM26.8 39.2h9.2M26.9 39.1l9.1 .2h-9.2z" fill="none" stroke="#f00" stroke-width=".21"/>
<path d="M15.9 39.3h2z" fill="#f00"/>
<path d="M15.9 39.3h2z" fill="none" stroke="#f00" stroke-width=".21"/>
<path d="M15.9 39.3h2z" fill="#f00"/>
<path d="M15.9 39.3h2zM18.8 39.3h6.8zM18.8 39.3h6.8M26.8 39.3h9.2M26.8 39.3h9.2z" fill="none" stroke="#f00" stroke-width=".21"/>
<path d="M15.9 39.3l1.9 .3h-2z" fill="#f00"/>
<path d="M15.9 39.3l1.9 .3h-2z" fill="none" stroke="#f00" stroke-width=".21"/>
<path d="M15.9 39.3h2l-.1 .3z" fill="#f00"/>
<path d="M15.9 39.3h2l-.1 .3zM18.8 39.3l6.7 .3h-6.8zM26.8 39.3l9.3 .3h-9.4z" fill="none" stroke="#f00" stroke-width=".21"/>
<path d="M18.7 39.5h6.9M26.7 39.5h9.4" fill="none" stroke="#f00" stroke-width=".32"/>
<path d="M15.8 39.6l1.9 .1z" fill="#f00"/>
<path d="M15.8 39.6l1.9 .1z" fill="none" stroke="#f00" stroke-width=".21"/>
<path d="M15.8 39.6h2z" fill="#f00"/>
<path d="M15.8 39.6h2zM18.7 39.7h6.8M18.7 39.6l6.8 .1zM26.6 39.7h9.5M26.7 39.6l9.4 .1z" fill="none" stroke="#f00" stroke-width=".21"/>
<path d="M15.8 39.7l1.8 .3h-1.9z" fill="#f00"/>
<path d="M15.8 39.7l1.8 .3h-1.9z" fill="none" stroke="#f00" stroke-width=".21"/>
<path d="M15.8 39.7h1.9l-.1 .3z" fill="#f00"/>
<path d="M15.8 39.7h1.9l-.1 .3zM18.7 39.7l6.7 .3h-6.8zM26.6 39.7l9.5 .3h-9.6z" fill="none" stroke="#f00" stroke-width=".21"/>
<path d="M18.6 39.8h6.9M26.5 39.8h9.6" fill="none" stroke="#f00" stroke-width=".25"/>
<path d="M15.7 40l1.8 .2h-1.9z" fill="#f00"/>
<path d="M15.7 40l1.8 .2h-1.9z" fill="none" stroke="#f00" stroke-width=".21"/>
<path d="M15.7 40h1.9l-.1 .2z" fill="#f00"/>
<path d="M15.7 40h1.9l-.1 .2zM18.6 40l6.7 .2h-6.8zM26.5 40l9.6 .2h-9.7z" fill="none" stroke="#f00" stroke-width=".21"/>
<path d="M18.5 40.1h6.9M26.4 40.1h9.7" fill="none" stroke="#f00" stroke-width=".27"/>
<path d="M15.6 40.2h1.9z" fill="#f00"/>
<path d="M15.6 40.2h1.9z" fill="none" stroke="#f00" stroke-width=".21"/>
<path d="M15.6 40.2h1.9z" fill="#f00"/>
<path d="M15.6 40.2h1.9h-1.9" fill="none" stroke="#f00" stroke-width=".21"/>
<path d="M18.5 40.2h1.1z" fill="#f00"/>
<path d="M18.5 40.2h1.1zM18.5 40.2h6.8M26.4 40.2h9.7zM26.4 40.2h9.7h-9.7M26.4 40.2h7h-7M26.4 40.2h9.7" fill="none" stroke="#f00" stroke-width=".21"/>
<path d="M15.6 40.2h1.9z" fill="#f00"/>
<path d="M15.6 40.2h1.9z" fill="none" stroke="#f00" stroke-width=".21"/>
<path d="M15.6 40.2h1.9z" fill="#f00"/>
<path d="M15.6 40.2h1.9h-1.9" fill="none" stroke="#f00" stroke-width=".21"/>
<path d="M18.5 40.2h1.1z" fill="#f00"/>
<path d="M18.5 40.2h1.1h-1.1M33.4 40.2h2.7zM33.4 40.2h2.7h-2.7M33.4 40.2h2.7" fill="none" stroke="#f00" stroke-width=".21"/>
<path d="M15.6 40.2l1.9 .1z" fill="#f00"/>
<path d="M15.6 40.2l1.9 .1z" fill="none" stroke="#f00" stroke-width=".21"/>
<path d="M15.6 40.2h1.9z" fill="#f00"/>
<path d="M15.6 40.2h1.9zM33.4 40.2l2.7 .1zM33.4 40.3h2.7" fill="none" stroke="#f00" stroke-width=".21"/>
<path d="M15.5 40.3l1.9 .3h-2z" fill="#f00"/>
<path d="M15.5 40.3l1.9 .3h-2z" fill="none" stroke="#f00" stroke-width=".21"/>
<path d="M15.5 40.3h2l-.1 .3z" fill="#f00"/>
<path d="M15.5 40.3h2l-.1 .3zM33.4 40.3l2.7 .3h-2.7z" fill="none" stroke="#f00" stroke-width=".21"/>
<path d="M33.4 40.5h2.7" fill="none" stroke="#f00" stroke-width=".31"/>
<path d="M15.4 40.6l2 .1z" fill="#f00"/>
<path d="M15.4 40.6l2 .1z" fill="none" stroke="#f00" stroke-width=".21"/>
<path d="M15.4 40.6h2z" fill="#f00"/>
<path d="M15.4 40.6h2zM33.4 40.6l2.6 .1zM33.4 40.7h2.7" fill="none" stroke="#f00" stroke-width=".21"/>
<path d="M15.4 40.7l1.9 .2h-2z" fill="#f00"/>
<path d="M15.4 40.7l1.9 .2h-2z" fill="none" stroke="#f00" stroke-width=".21"/>
<path d="M15.4 40.7h2l-.1 .2z" fill="#f00"/>
<path d="M15.4 40.7h2l-.1 .2zM33.4 40.8h2.6M33.4 40.7l2.5 .2h-2.5z" fill="none" stroke="#f00" stroke-width=".21"/>
<path d="M15.3 40.9l1.9 .1h-1.9z" fill="#f00"/>
<path d="M15.3 40.9l1.9 .1h-1.9z" fill="none" stroke="#f00" stroke-width=".21"/>
<path d="M15.3 40.9h2l-.1 .1z" fill="#f00"/>
<path d="M15.3 40.9h2l-.1 .1zM33.3 41h2.6M33.4 40.9l2.5 .1h-2.6z" fill="none" stroke="#f00" stroke-width=".21"/>
<path d="M15.3 41l1.9 .2h-2z" fill="#f00"/>
<path d="M15.3 41l1.9 .2h-2z" fill="none" stroke="#f00" stroke-width=".21"/>
<path d="M15.3 41h1.9v.2z" fill="#f00"/>
<path d="M15.3 41h1.9v.2zM33.2 41.1h2.7M33.3 41l2.5 .2h-2.6z" fill="none" stroke="#f00" stroke-width=".21"/>
<path d="M15.2 41.2l1.9 .1h-1.9z" fill="#f00"/>
<path d="M15.2 41.2l1.9 .1h-1.9z" fill="none" stroke="#f00" stroke-width=".21"/>
<path d="M15.2 41.2h2l-.1 .1z" fill="#f00"/>
<path d="M15.2 41.2h2l-.1 .1zM33.1 41.2h2.7M33.2 41.2l2.6 .1h-2.7z" fill="none" stroke="#f00" stroke-width=".21"/>
<path d="M15.2 41.3h1.9z" fill="#f00"/>
<path d="M15.2 41.3h1.9z" fill="none" stroke="#f00" stroke-width=".21"/>
<path d="M15.2 41.3h1.9z" fill="#f00"/>
<path d="M15.2 41.3h1.9h-1.9M33.1 41.3h2.7zM33.1 41.3h2.7h-2.7M33.1 41.3h2.7" fill="none" stroke="#f00" stroke-width=".21"/>
<path d="M15.2 41.3h1.9z" fill="#f00"/>
<path d="M15.2 41.3h1.9z" fill="none" stroke="#f00" stroke-width=".21"/>
<path d="M15.2 41.3h1.9z" fill="#f00"/>
<path d="M15.2 41.3h1.9zM33.1 41.3h2.7M33.1 41.3h2.7z" fill="none" stroke="#f00" stroke-width=".21"/>
<path d="M15.2 41.3l1.8 .1z" fill="#f00"/>
<path d="M15.2 41.3l1.8 .1z" fill="none" stroke="#f00" stroke-width=".21"/>
<path d="M15.2 41.3h1.9z" fill="#f00"/>
<path d="M15.2 41.3h1.9zM33.1 41.3h2.7M33.1 41.3l2.6 .1z" fill="none" stroke="#f00" stroke-width=".21"/>
<path d="M15.2 41.4h1.7z" fill="#f00"/>
<path d="M15.2 41.4h1.7z" fill="none" stroke="#f00" stroke-width=".21"/>
<path d="M15.2 41.4h1.8z" fill="#f00"/>
<path d="M15.2 41.4h1.8zM33 41.4h2.7M33.1 41.4h2.6z" fill="none" stroke="#f00" stroke-width=".21"/>
<path d="M15.1 41.4l1.6 .2h-1.6z" fill="#f00"/>
<path d="M15.1 41.4l1.6 .2h-1.6z" fill="none" stroke="#f00" stroke-width=".21"/>
<path d="M15.1 41.4h1.8l-.2 .2z" fill="#f00"/>
<path d="M15.1 41.4h1.8l-.2 .2zM32.8 41.6l.2-.2 2.6 .2zM32.8 41.5h2.9" fill="none" stroke="#f00" stroke-width=".21"/>
<path d="M15.1 41.6h1.6z" fill="#f00"/>
<path d="M15.1 41.6h1.6z" fill="none" stroke="#f00" stroke-width=".21"/>
<path d="M15.1 41.6h1.6z" fill="#f00"/>
<path d="M15.1 41.6h1.6h-1.6M25.7 41.6h7.1zM25.7 41.6h9.9M32.8 41.6h2.8z" fill="none" stroke="#f00" stroke-width=".21"/>
<path d="M15.1 41.6h1.5z" fill="#f00"/>
<path d="M15.1 41.6h1.5z" fill="none" stroke="#f00" stroke-width=".21"/>
<path d="M15.1 41.6h1.6z" fill="#f00"/>
<path d="M15.1 41.6h1.6zM25.6 41.6h9.9zM25.6 41.6h10" fill="none" stroke="#f00" stroke-width=".21"/>
<path d="M15.1 41.6l1 .4h-1.2z" fill="#f00"/>
<path d="M15.1 41.6l1 .4h-1.2z" fill="none" stroke="#f00" stroke-width=".21"/>
<path d="M15.1 41.6h1.5l-.5 .4z" fill="#f00"/>
<path d="M15.1 41.6h1.5l-.5 .4zM25.1 42l.5-.4 9.7 .4z" fill="none" stroke="#f00" stroke-width=".21"/>
<path d="M25.1 41.8h10.4" fill="none" stroke="#f00" stroke-width=".39"/>
<path d="M14.9 42l.7 .3h-.8z" fill="#f00"/>
<path d="M14.9 42l.7 .3h-.8z" fill="none" stroke="#f00" stroke-width=".21"/>
<path d="M14.9 42h1.2l-.5 .3z" fill="#f00"/>
<path d="M14.9 42h1.2l-.5 .3zM24.6 42.3l.5-.3 9.9 .3z" fill="none" stroke="#f00" stroke-width=".21"/>
<path d="M24.6 42.2h10.7" fill="none" stroke="#f00" stroke-width=".33"/>
<path d="M14.8 42.3l.6 .2h-.7z" fill="#f00"/>
<path d="M14.8 42.3l.6 .2h-.7z" fill="none" stroke="#f00" stroke-width=".21"/>
<path d="M14.8 42.3h.8l-.2 .2z" fill="#f00"/>
<path d="M14.8 42.3h.8l-.2 .2zM24.4 42.5l.2-.2 10.2 .2zM24.4 42.4h10.6" fill="none" stroke="#f00" stroke-width=".21"/>
<path d="M14.7 42.5l.5 .1h-.5z" fill="#f00"/>
<path d="M14.7 42.5l.5 .1h-.5z" fill="none" stroke="#f00" stroke-width=".21"/>
<path d="M14.7 42.5h.7l-.2 .1z" fill="#f00"/>
<path d="M14.7 42.5h.7l-.2 .1zM24.3 42.6l.1-.1 10.2 .1zM24.3 42.5h10.5" fill="none" stroke="#f00" stroke-width=".21"/>
<path d="M14.7 42.6h.5l-.7 .4z" fill="#f00"/>
<path d="M14.7 42.6h.5l-.7 .4zM23.7 43h10.2h-10.2M23.7 43h10.2M23.7 43l.6-.4 9.6 .4zM23.7 43h10.2z" fill="none" stroke="#f00" stroke-width=".21"/>
<path d="M23.7 42.8h10.9" fill="none" stroke="#f00" stroke-width=".39"/>
<g font-size="7.7">
<text x="69.1" y="37.3">深圳市鹏盛烨电子有限公司</text>
<text x="54.4" y="54.9">SPECIFICATION FOR APPROVAL</text>
<text x="78.8" y="65.9">产 品 承 认 书</text>
</g>
<text font-size="6.4" x="45.8" y="139.8">CUSTOMER APPROVED SIGNATURE</text>
<text font-size="5.6" x="48.9" y="30">SHENZHEN PENGSHENGYE ELECTRONIC CO.,LTD</text>
<g font-size="5.3">
<text x="16.7" y="78.5">SAMPLE NO.／样品单号:</text>
<text x="97" y="78.5">S19030704-0083</text>
<text x="16.7" y="90.8">CUSTOMER／客</text>
<text x="69.3" y="90.9">户:</text>
<text x="107.7" y="90.9">矽</text>
<text x="118.3" y="90.9">递</text>
<text x="16.7" y="103.2">OUR MODEL NO.／机种型号: PSY0502500</text>
<text x="131.4" y="103.2">5.0V/2.5A</text>
<text x="16.7" y="115.5">Color／颜色：Black／黑色</text>
<text x="109.9" y="115.5">DATE／日期: 2019-3-11</text>
</g>
<g font-size="5">
<text x="91.9" y="146.2">客户确认</text>
<text x="71.8" y="253">Designed by</text>
<text x="107.7" y="253">Checked by</text>
<text x="145" y="253">Approved by</text>
<text x="79.9" y="261.8">制</text>
<text x="89.8" y="261.8">作</text>
<text x="111.5" y="261.8">审</text>
<text x="123.8" y="261.8">核</text>
<text x="150.1" y="261.8">批</text>
<text x="162.4" y="261.8">准</text>
<text x="79.9" y="273">任雪令</text>
</g>
<g font-size="4.2">
<text x="33.8" y="127.8">Please to sign back after you confirm!</text>
<text x="33.8" y="133.3">承认书确认后请回签一份！</text>
<text x="69.2" y="184.2">SHENZHEN PENGSHENGYE ELECTRONIC CO.,LTD</text>
<text x="69.2" y="190.4">深圳市鹏盛烨电子有限公司</text>
<text x="69.2" y="209.4">地址:深圳市宝安区西乡深华业工业园一栋三楼</text>
<text x="69.2" y="215.7">Tel:+86-0755-27516879</text>
<text x="132.7" y="215.7">Fax:+86-0755-27375089</text>
<text x="69.2" y="222.1">电话：+86-0755-27516879</text>
<text x="132.7" y="222.1">传真：+86-0755-27375089</text>
<text x="69.2" y="228.4">Web: www.szpsypower.com</text>
<text x="69.2" y="234.8">网址: www.szpsypower.com</text>
</g>
<g font-size="3.7">
<text x="69.2" y="196.7">ADDRESS:ShenZhen baoan district xixiang deep industry a industrial park</text>
<text x="69.2" y="203">on the ehird floor of a building.</text>
</g>
</svg>
